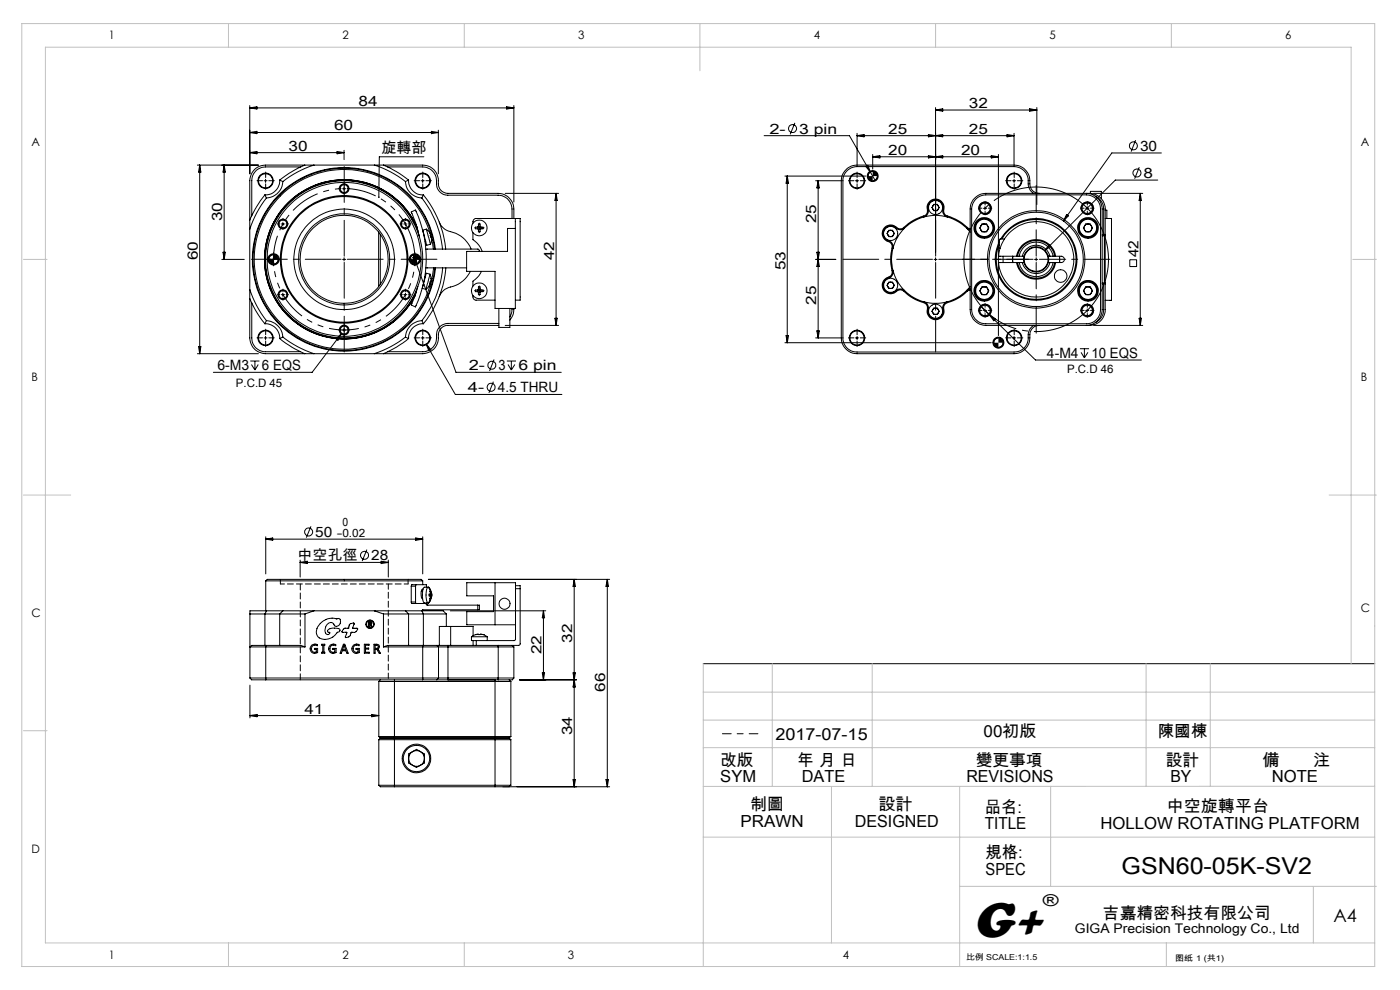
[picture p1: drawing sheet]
<svg xmlns="http://www.w3.org/2000/svg" width="297mm" height="210mm" viewBox="0 0 297 210" stroke-linecap="round" stroke-linejoin="round" font-family="sans-serif">
<g fill="none" stroke="#000" stroke-width=".21">
<path d="M41.9 35h12.9M42.4 35l.2 1.5h-.5zM42.4 35v40M47.6 35v20M47.6 35l.2 1.5h-.5zM53 22.4v14.5M53 22.9l1.5-.3v.5zM53 28.1l1.5-.2v.5zM53 28.1h40M53 22.9h56M53 32.4h20M53 32.4l1.5-.3v.5z"/>
<path d="M56 38.3h.7M56.3 38v.7M59.3 38.2a3 3 0 0 1-3.1 3.1M59.3 38.2l.7 .3M60 38.5a3.7 3.7 0 0 1-3.5 3.5M63.8 35.4h-7.5a2.88 2.88 0 0 0-2.9 2.9v7.5M64.7 35a22.5 22.5 0 0 0-5.4 3.2M66.6 35a20.7 20.7 0 0 0-6.6 3.5M71.5 32.1l1.5 .3-1.5 .2zM73 39.7v.6M73 31.9v2M79.4 35a20.7 20.7 0 0 1 6.6 3.5"/>
<path d="M81.4 35a22.5 22.5 0 0 1 5.3 3.2M82.2 35.4h7.5a3 3 0 0 1 2.9 3.6 2.41 2.41 0 0 0 2.4 2.4h10.7a2.93 2.93 0 0 1 2.9 2.9v2M86 38.5a3.7 3.7 0 0 0 3.5 3.5M86.7 38.2a3 3 0 0 0 3.1 3.1M86.7 38.2l-.7 .3M89.3 38.3h.7M89.7 38v.7M89.9 33.3h-9.4l-.1 8.5M91.5 27.9l1.5 .2-1.5 .3zM93 27.6v9.3M107.5 22.6l1.5 .3-1.5 .2zM109 22.4v20.5"/>
<path d="M162.1 28.8h18.1l4.4 7.7M166.5 37.4h17.2M167 37.4v35.3M167 37.4l.3 1.5h-.5zM168.6 26.1l-1 2.4M173 38.3h5.5M173.6 38.3v33.4M173.6 38.3l.2 1.6h-.5zM178.5 38.3v33.4M181.5 38.3h.6M181.8 38v.7M181.8 35a3.4 3.4 0 0 0-3.3 3.3"/>
<path d="M181.8 35h33.3M181.8 28.3v6.7M181.8 28.8h33.3M181.8 28.8l1.5-.3v.5zM183.7 35.3l.4-.2 .5 1.4zM184.6 36.5l1 1.7M185.1 33.3h26.7M185.1 32.8v3.1M185.1 33.3l1.6-.3v.5zM185.1 36.4h-.1a1.05 1.05 0 0 0-.8 1M186.1 37.4v.1a.97 .97 0 0 1-1 .8M197 28.5l3 .5v-.5l-3 .5z"/>
<path d="M197 33v.5l3-.5v.5zM198.5 22.8v30.7M198.5 23.3l1.5-.2v.5zM198.5 23.3h21.5M210.3 33l1.5 .3-1.5 .2zM211.8 32.8v38.4M213.6 28.5l1.5 .3-1.5 .2zM214.8 38.3h.7M215.1 38v.7M215.1 35a3.6 3.6 0 0 1 3.4 4.4 1.95 1.95 0 0 0 2 1.6M215.1 28.3v6.7M218.4 23.1l1.6 .2-1.6 .3z"/>
<path d="M220 22.8v20.6M240.9 29.7l-.9 2.5M241.7 35.5l-1 2.4M245.6 38.2h-9l-14.9 14.9M246.4 32.4h-10.5l-10.3 14.5M47.1 55h4.7M47.3 53.5h.5l-.2 1.5zM56.2 41.3a22.9 22.9 0 0 0-3.2 5.4M56.2 41.3l.3 .7M56.5 42a21.8 21.8 0 0 0-3.5 6.6M57.7 55h.6M58 54.7v.6"/>
<path d="M58 54h-.1a.91 .91 0 0 0-.9 1M59 55a1.02 1.02 0 0 1-1 1M59.7 47.5h.7M60 47.2v.7M72.7 55h.6M72.7 40h.6M73 54.7v.6M80.3 49.2v11.6M80.7 49.7v10.7M85.7 47.5h.6M86 47.2v.7M87.6 54.6l.5-.1 .2 1.4z"/>
<path d="M87.7 55h.6M87.7 54.1l.6 1.8M87.7 54.1l.7 1.3-.5 .2zM88 54.7v.6M88 54a1.02 1.02 0 0 0-1 1M88.3 55.9l8.4 23.1h22.4M88.4 48.1a16.9 16.9 0 0 0-24.1-7.6 16.9 16.9 0 0 0-4.6 24.9 16.9 16.9 0 0 0 25.2 1.5M88.5 48.3a16.9 16.9 0 0 0-24.1-7.8 16.9 16.9 0 0 0-4.7 24.9 16.9 16.9 0 0 0 25.2 1.5M88.7 49a16.8 16.8 0 0 0-25.5-7.6 16.8 16.8 0 0 0-.8 26.7 16.8 16.8 0 0 0 25.9-6.2M88.9 49.9h.1M89 50.2l-.2-.5a16.9 16.9 0 0 0-1.6-4.7l.9-.5a24.1 24.1 0 0 1 0 20.6l-.9-.4 1.5-4M89 55l-.1 .4a.88 .88 0 0 1-.9 .6"/>
<path d="M89.5 42a20.7 20.7 0 0 1 4.4 10.8M89.8 41.3a21.2 21.2 0 0 1 4.7 11.5M89.8 41.3l-.3 .7M89.9 49.6h.1M90.1 58.7l.1 .1M90.3 51.3h-.1M90.3 56.8h8.7M90.3 52.8h11.2l.2 .5M90.5 48.6l.6 .7M90.5 48.6l-.8 .2 .8 3v.2l.8-.2M90.5 48.6l.8 3.2M91.1 49.3h.1"/>
<path d="M91.1 49.3l.3 .6M91.2 58.2l.2 .9M91.2 58.2l-.8-.2-.8 3.2 .7 .2M91.2 58.2l-.9 3.2M91.3 49.7a19.1 19.1 0 0 0-30.3-9.5 19.1 19.1 0 0 0 3 31.6 19.1 19.1 0 0 0 28-15M91.4 49.9l-.1 .3 .2 .1M91.4 49.9l.1 .4M91.4 59.1h.1M91.4 59.1v.6h-.1l-.1 .3 .1 .1-.3 .6M91.5 50.3v.6M91.5 50.5l.4 2.3M91.5 50.9l-.2 .9"/>
<path d="M91.5 50.9h.1M92.2 52.8a19.3 19.3 0 0 0-29.6-14.1 19.3 19.3 0 0 0 .3 32.8 19.3 19.3 0 0 0 29.4-14.7M92.4 52.8a19.5 19.5 0 0 0-29.8-14.2 19.5 19.5 0 0 0 .3 33 19.5 19.5 0 0 0 29.5-14.8M93.2 47.1a3.6 3.6 0 0 0 2.9 2.2 5.8 5.8 0 0 1 3.8 3.5M93.9 56.8a21 21 0 0 1-4.4 11.2M94.6 56.8a21.3 21.3 0 0 1-4.8 11.9M99.8 57.6a6.2 6.2 0 0 1-4.6 3.4l-1.1 .6-.9 1.3M100.3 49.3v1.5l1.3 1.2 .7 1.3M101.4 48.4h.6M101.4 48.1v.4M101.5 47.5a.32 .32 0 0 1 .4 .1 .32 .32 0 0 1-.1 .4l.2 .1a.35 .35 0 0 1 .3 0 .35 .35 0 0 1 .2 .4 .46 .46 0 0 0-.6 .1 .46 .46 0 0 0-.1 .6 .28 .28 0 0 1-.3-.1 .28 .28 0 0 1 0-.4l-.1-.1a.35 .35 0 0 1-.4 0 .35 .35 0 0 1-.1-.4 .48 .48 0 0 0 .5-.1 .48 .48 0 0 0 .1-.6zM101.5 48h.3"/>
<path d="M101.5 48.7h.3M101.7 48v.7M102 48.1v.4M102.1 57.6l-.5 .9-1.3 1.1v1.1M107.2 41h11.3M109 46.3h.3M109 46.3h-8a.78 .78 0 0 0-.7 1M109 46.3a7.2 7.2 0 0 0-.2-3.2 3.3 3.3 0 0 0-3.1-2.1h-10.7a2.16 2.16 0 0 1-2-2.7 3.3 3.3 0 0 0-3.3-3.3h-33.4a3.3 3.3 0 0 0-3.3 3.3v33.4a3.4 3.4 0 0 0 3.3 3.3h33.4a3.4 3.4 0 0 0 3.3-4 2.04 2.04 0 0 1 2-2h10.8M109.3 46.3v19.1h-4.3v-7.8h-6v-4.3h8.7v-4.8h1.6M109.3 46.3h1v17.4h-1M118 41v28M118 41l.2 1.5h-.5z"/>
<path d="M173 55h4.3M173.3 53.5h.5l-.2 1.5zM173.6 55l.2 1.5h-.5zM188.6 48.9h.7l.4 .6-.4 .7h-.7l-.4-.7zM188.6 59.9h.7l.4 .6-.4 .7h-.7l-.4-.7zM189.4 57.4a1.41 1.41 0 0 1-1.2 1.7 1.62 1.62 0 0 0-.5 2.5 1.62 1.62 0 0 0 2.6-.1l.9-.2 .7 .4M189.4 52.7a8.8 8.8 0 0 0 0 4.7M189.4 57.4a9.4 9.4 0 0 0 2.5 4.3M191.9 48.4a1.39 1.39 0 0 1-2.1-.2 1.62 1.62 0 0 0-2.4 .8 1.62 1.62 0 0 0 1.3 2.1l.6 .6 .1 1M191.9 48.4a9.9 9.9 0 0 0-2.5 4.3M196 46a10.1 10.1 0 0 0-4.1 2.4M196 46a1.44 1.44 0 0 0 .9-1.9 1.61 1.61 0 0 1 1.9-1.7 1.61 1.61 0 0 1 1.2 2.3l.3 .9 .7 .4"/>
<path d="M196 46a9.1 9.1 0 0 1 5 0M198.1 43.3h.8l.3 .7-.3 .7h-.8l-.4-.7zM198.2 55h.6M198.5 54.7v.6M201 46a10.1 10.1 0 0 1 4 2.4M205 48.4l.8 .3M205 48.4l.8 .8M205.8 48.5h-.3a12.5 12.5 0 0 0-4.9-2.9 1.7 1.7 0 0 1-.3-1.8 1.83 1.83 0 0 0-2.3-1.5 1.83 1.83 0 0 0-1.3 2.4 1.25 1.25 0 0 1-1.3 1.3 11.8 11.8 0 0 0-4 2.5 1.7 1.7 0 0 1-1.7-.6 1.81 1.81 0 0 0-2.5 1.1 1.81 1.81 0 0 0 1.5 2.3 1.39 1.39 0 0 1 .4 1.9 16.2 16.2 0 0 0 .1 4.9l-.2 .3a2.97 2.97 0 0 0-1.8 1.7 1.81 1.81 0 0 0 1 2 1.81 1.81 0 0 0 2.2-.4 1.4 1.4 0 0 1 1.8 .5 11.6 11.6 0 0 0 4.1 2.2 1.7 1.7 0 0 1 .4 1.8 1.83 1.83 0 0 0 2.2 1.6 1.83 1.83 0 0 0 1.3-2.4 1.29 1.29 0 0 1 1.4-1.4 11 11 0 0 0 3.9-2.4l.3-.1M206.5 42.3l1.4-1 1.2-.3h22a3.3 3.3 0 0 1 3.4 3.3v21.4a3.3 3.3 0 0 1-3.4 3.3h-22a3.4 3.4 0 0 1-3.3-3.3v-21.4l.1-.8zM206.9 42.4l1-.8 1.2-.3h21.4a3 3 0 0 1 3 3v21.4a3 3 0 0 1-3 3h-21.4a3.1 3.1 0 0 1-3-3v-21.4l.3-1.2zM207.7 44.5a1.33 1.33 0 0 1 1.2-1.6 1.33 1.33 0 0 1 1.4 1.4 1.33 1.33 0 0 1-1.7 1.2M208.3 47.5h1l.5 .9-.5 .8h-1l-.4-.8z"/>
<path d="M208.6 44.2h.7M209 43.8v.7M212.3 50.7a8.7 8.7 0 0 1 14.9-.1 8.7 8.7 0 0 1-6.9 13.1 8.7 8.7 0 0 1-8.4-12.3l.1-.1M212.5 50.7a8.5 8.5 0 0 1 14.5-.2 8.5 8.5 0 0 1-6.5 13 8.5 8.5 0 0 1-8.5-11.7M212.8 54.4v1.3M213.1 50.7h-.9l-.2 .1v1.9h.2M214.8 54.4v1.3M214.8 55.7v-1.3v1.3M215.7 55.7a4.2 4.2 0 0 0 4.1 3.5 4.2 4.2 0 0 0 4.1-3.5M215.7 54.4a4.2 4.2 0 0 1 4.1-3.6 4.2 4.2 0 0 1 4.1 3.6M215.9 55.7a4 4 0 0 0 3.9 3.3 4 4 0 0 0 4-3.3M215.9 54.4a4 4 0 0 1 3.9-3.4 4 4 0 0 1 4 3.4"/>
<path d="M216.2 55.7a3.7 3.7 0 0 0 3.6 3 3.7 3.7 0 0 0 3.6-3M216.2 54.4a3.7 3.7 0 0 1 3.6-3 3.7 3.7 0 0 1 3.6 3M216.9 55.7a3 3 0 0 0 2.9 2.3 3 3 0 0 0 2.9-2.3M216.9 54.4a3 3 0 0 1 2.9-2.4 3 3 0 0 1 2.9 2.4M217.2 54.4h-5.3a6.1 6.1 0 0 1 1.7-4.4 8 8 0 0 1 12.7 .3 8 8 0 0 1-3.7 12.2 8 8 0 0 1-10.8-6.8h5.4M217.2 55.7a2.67 2.67 0 0 0 2.6 2 2.67 2.67 0 0 0 2.6-2M217.2 54.4a2.65 2.65 0 0 1 2.6-2.1 2.65 2.65 0 0 1 2.6 2.1M217.2 54.4v1.3M219.3 41a2.87 2.87 0 0 1-1.2-3.1 3.1 3.1 0 0 0-3-2.6h-33.3a3 3 0 0 0-3 3v33.4a2.93 2.93 0 0 0 3 3h33.3a3 3 0 0 0 3-3.7l.3-1.1 .9-.9M219.5 55h.6M219.8 54.7v.6M222.4 54.4h2.7a.67 .67 0 0 1 .7 .6 .67 .67 0 0 1-.7 .7h-2.7"/>
<path d="M222.4 54.4v1.3M222.6 51.9l.3 .3-1.2 .9zM224.8 54.4v1.3M226.3 45.5l.4 .3-1.1 1.1zM229.4 44.5a1.33 1.33 0 0 1 1.2-1.6 1.33 1.33 0 0 1 1.4 1.4 1.33 1.33 0 0 1-1.7 1.2M230.3 44.2h.7M230.3 47.5h1l.5 .9-.5 .8h-1l-.5-.8zM230.5 41a3.4 3.4 0 0 1 3.3 3.3v21.4a3.4 3.4 0 0 1-3.3 3.3M230.6 43.8v.7M231.3 41v-.4h2.3v1.5M232 41h10.4M232.4 41.6a2.97 2.97 0 0 1 1.7 2.7v5.5"/>
<path d="M233.8 49.8h.3M233.8 50h.5M234.1 49.8l.2 .2M234.3 50h.1M234.3 50v10M234.5 46.3h1.3v17.4h-1.3M234.5 44.6h.3v1.7M234.5 49.8l-.2 .2M239.7 55.1h1.4v1.4h-1.4zM241.9 41v28M241.9 41l.2 1.5h-.4zM41.9 75h12.9"/>
<path d="M42.1 73.5h.5l-.2 1.5zM53 61.4a21.8 21.8 0 0 0 3.5 6.6M53 63.4a21.1 21.1 0 0 0 3.2 5.3M53.1 76.6h1.9M53.3 77.3l.8 1.2M53.4 64.2v7.5a2.88 2.88 0 0 0 2.9 2.9h7.5M54.1 76.6v1.9M54.8 77.3l-.7 1.2M56 71.7h.7M56.2 68.7a3 3 0 0 1 3.1 3.1M56.3 71.4v.6M56.5 68a3.7 3.7 0 0 1 3.5 3.5"/>
<path d="M56.5 68l-.3 .7M59.3 71.8a21.1 21.1 0 0 0 5.4 3.2M59.7 62.5h.7M60 62.2v.7M60 71.5a21.8 21.8 0 0 0 6.6 3.5M60 71.5l-.7 .3M71.3 71.9l1.1-1.1-.7 1.4zM72.4 70.8l-6.2 8.2h-20.9M72.7 70h.6M73 69.7v.6M85.7 62.5h.6M86 62.2v.7"/>
<path d="M86 71.5a21.8 21.8 0 0 1-6.6 3.5M86 71.5l.7 .3M86.7 71.8a21.1 21.1 0 0 1-5.3 3.2M88.1 62.8l-1.8 2.7-1.4 1.4M88.1 62.6l-1.2 2.1-2 2.2M89.3 71.7h.7M89.5 68a3.7 3.7 0 0 0-3.5 3.5M89.5 68l.3 .7M89.7 71.4v.6M89.8 60.4h.1M89.8 68.7a3 3 0 0 0-3.1 3.1M90.4 73l6.2 10.7h22.6"/>
<path d="M90.4 73l1 1.1-.5 .3zM91 60.7l-.7 .7M91 60.7h.1M100.3 62.7a.73 .73 0 0 0 .7 1h4M101.4 61.7h.6M101.4 61.5v.4M101.5 60.8a.32 .32 0 0 1 .4 .2 .32 .32 0 0 1-.1 .4l.2 .1a.35 .35 0 0 1 .3 0 .35 .35 0 0 1 .2 .3v.1a.46 .46 0 0 0-.6 0 .46 .46 0 0 0-.1 .6 .3 .3 0 0 1-.3-.1 .3 .3 0 0 1 0-.4l-.1-.1a.35 .35 0 0 1-.4 0 .35 .35 0 0 1-.1-.3v-.1a.48 .48 0 0 0 .5-.1 .48 .48 0 0 0 .1-.6zM101.5 61.3h.3M101.5 62h.3M101.7 61.3v.7M102 61.5v.4M104.8 76.3l-.9 2.4"/>
<path d="M105.8 65.4v4.1h2.4v-4.1M105.8 68.6h-10.8a2.51 2.51 0 0 0-2.4 3.1 2.88 2.88 0 0 1-2.9 2.9h-7.5M107.2 69h11.3M107.5 76.6h2M107.8 77.3l.7 1.2M108.5 76.6v1.9M108.6 65.4l-.1 1.1-.3 .7M109 65.4l-.1 1.2-.7 1.3M109.2 77.3l-.7 1.2M117.7 67.5h.5l-.2 1.5zM166.5 72.7h43.8M166.8 71.2h.5l-.3 1.5z"/>
<path d="M173 71.7h5.5M173.3 70.2h.5l-.2 1.5zM181.5 71.7h.6M181.8 71.4v.6M191.9 61.7a9.6 9.6 0 0 0 4.1 2.3M196 64a1.4 1.4 0 0 1 .9 1.9 1.62 1.62 0 0 0 1.9 1.7 1.62 1.62 0 0 0 1.2-2.2l.3-1 .7-.4M196 64a10 10 0 0 0 5 0M198.1 65.4h.8l.3 .6-.3 .7h-.8l-.4-.7zM205 61.7a9.6 9.6 0 0 1-4 2.3M205.8 61.3l-.8 .4M205.8 60.8l-.8 .9M207.7 66.2a1.34 1.34 0 0 1 1.2-1.7 1.34 1.34 0 0 1 1.4 1.5 1.34 1.34 0 0 1-1.7 1.2"/>
<path d="M208 64.9l11.7 11.5h22.4M208.3 60.8h1l.5 .9-.5 .8h-1l-.4-.8zM208.6 65.9h.7M209 65.5v.7M209.9 66.8l1.3 .9-.4 .3zM211.8 71.7h-.1a.97 .97 0 0 0-.9 1M212.8 72.7a1.02 1.02 0 0 1-1 1M214.8 71.7h.7M215.1 71.4v.6M220.5 69a2.1 2.1 0 0 0-2 2.7 3.4 3.4 0 0 1-3.4 3.3h-33.3a3.4 3.4 0 0 1-3.3-3.3M229.1 74h1.9M229.3 74.7l.7 1.2"/>
<path d="M229.4 66.2a1.34 1.34 0 0 1 1.2-1.7 1.34 1.34 0 0 1 1.4 1.5 1.34 1.34 0 0 1-1.7 1.2M230 74v1.9M230.3 65.9h.7M230.3 60.8h1l.5 .9-.5 .8h-1l-.5-.8zM230.6 65.5v.7M230.8 74.7l-.8 1.2M232 69h10.4M233.8 60.2h.3M233.8 60h.5M234.1 60.2v5.5a2.97 2.97 0 0 1-1.7 2.7M234.3 60h.1M234.3 60l.2 .2"/>
<path d="M234.3 60l-.2 .2M241.7 67.5h.4l-.2 1.5zM104.7 81l-1 2.4M56.4 113.9v7.8M56.4 114.4h33.3M56.4 114.4l1.5-.3v.5zM63.7 118.8v3.6M63.7 119.3h18.7M63.7 119.3l1.5-.2v.4zM66 111.6l-1 2.4M77.8 116.6l-1 2.4M80.9 119.1l1.5 .2-1.5 .2z"/>
<path d="M82.4 118.8v3.6M88.2 114.1l1.5 .3-1.5 .2zM89.7 113.9v7.8M53 130.2h3.2M56.2 130.2h3.1M56.2 130.2v6.7M56.4 136.9h-1.6a2.09 2.09 0 0 0-1.8 .3h11.7M56.4 136.9h7.4l.9 .3M56.4 123.2h33.3M56.4 123.2l.3-.3h32.7l.3 .3M56.4 123.2v6.4M56.4 136.9v7.3"/>
<path d="M56.6 129.6h3.4M56.6 129.6h-3.6v14.2M56.6 129.6l-.4 .6M59.3 130.2h5.4M59.3 130.2v6.7M59.5 122.9v1M60 129.6h6.6M60 129.6l-.7 .6M64.7 130.2v7M66.1 136.8l.7-.2 .5 .1v.3a.76 .76 0 0 0-1.2 .4 .76 .76 0 0 0 1 .9v-.5h-.4v-.3h.7v.9a1.01 1.01 0 0 1-1.4-.2 1.01 1.01 0 0 1 .1-1.4zM66.6 129.6h12.8M66.6 129.6l-1.9 .6"/>
<path d="M67.9 132.2a3.6 3.6 0 0 1 3.6-.9l.3-.1a.92 .92 0 0 1 .4 1 .92 .92 0 0 1-.9 .7l-.3-.2a.9 .9 0 0 0-.9-.7 .9 .9 0 0 0-.9 .7 1.21 1.21 0 0 0 .3 1.9l.3-.1 .2-.3a.34 .34 0 0 1-.5-.4 2.19 2.19 0 0 1 2.6-.3 .6 .6 0 0 1-.6 .7 2.79 2.79 0 0 1-4 .9 2.03 2.03 0 0 1 .4-2.9zM68.3 136.7h.6v.2h-.2v1.5h.2v.2h-.6v-.2h.2v-1.5h-.2zM70.1 136.8l.9-.1h.2v.3a.76 .76 0 0 0-1.2 .4 .76 .76 0 0 0 1 .9v-.5h-.4v-.3h.7v.9a1.01 1.01 0 0 1-1.4-.2 1.01 1.01 0 0 1 .2-1.4zM72.8 136.7h.3l.8 1.9h-.3l-.2-.6h-.8l-.2 .6h-.3zM73 136.9l.3 .9h-.6zM73 136.9h.1M73.8 133.3a.87 .87 0 0 0-1.2 .8l1 .1-.4 .9a.85 .85 0 0 0 1.1-.3l.2-.5M73.8 133.3l.2-.3a.77 .77 0 0 1 1.1-.8l-.3 1.1h1a.88 .88 0 0 1-1.1 .8l-.2 .1M73.8 133.3h.1M74.5 134.2v.1M75 136.8l1-.1h.2v.3a.76 .76 0 0 0-1.3 .4 .76 .76 0 0 0 1.1 .9v-.5h-.5v-.3h.7v.9a1.01 1.01 0 0 1-1.4-.2 1.01 1.01 0 0 1 .2-1.4zM77.3 136.7h1v.2h-.8v.6h.7v.2h-.7v.7h.8v.2h-1z"/>
<path d="M78.1 131.8l.8 .2v.3l-.3 .2 .4 .5h-.3l-.3-.5-.1 .5h-.2zM78.3 132l.4 .1v.2l-.4 .1zM79.3 136.7h.6a.51 .51 0 0 1 .5 .2 .51 .51 0 0 1 0 .6l-.3 .2 .6 .9h-.3l-.5-.8h-.3v.8h-.3zM79.4 129.6h6.6M79.4 129.6l2 .6M79.6 136.9h.3a.34 .34 0 0 1 .4 .3 .34 .34 0 0 1-.4 .3h-.3zM80.1 137.7h.1M81.4 130.2h5.3M81.4 137.2h11.6M81.4 130.2v7M86 129.6h3.5M86 129.6l.7 .6"/>
<path d="M86.7 130.2h3.1M86.7 130.2v6.7M87.2 127.7l.1 .3h1M87.2 124.3h1M87.2 127.7h1M87.2 124.3v3.4M88.2 127.7l.1 .3M88.2 124.3v3.4M88.3 124l-.1 .3M88.3 124h2.2v.6M88.3 128h2M88.3 124h-1l-.1 .3"/>
<path d="M89.4 125.4h.2M89.5 129.6h4.5l.7 .6M89.5 129.6l.3 .6M89.6 129.4h.1M89.6 127h.1M89.7 136.9h-7.4l-.9 .3M89.7 136.9h2.9M89.7 123.2v.8M89.7 129.4v.2M89.7 136.9v7.3M89.7 129.4h11.7M89.7 125a1.68 1.68 0 0 0-.1 2"/>
<path d="M89.8 130.2h4.9M89.8 130.2v6.7M90.3 128l.4 .4h10.7M90.3 128h.2M90.5 128v.2l.3 .2M90.5 127.9v.1M90.9 122.9h38.4M91.1 124.7l.4 .8v.5M91.2 125.1l-.3-.5h-.9a3.3 3.3 0 0 0-.3 2.7l.3 .6h.9l.3-.6M91.2 127l.1 .1M91.3 126h-.3v.4h.3M91.3 126.4v.2"/>
<path d="M91.3 126.4h.1M91.3 126h.1M91.3 125.4l.1 .4M91.3 125.4v.4M91.3 125.8v.2M91.3 126.6v.5M91.3 125.4h-.1M91.3 126.6h.1M91.3 125.8h.1M91.4 125.8v.2M91.4 126.6l-.1 .5M91.4 126h.1"/>
<path d="M91.4 126.4v.2M91.4 126.4h.1M91.5 126l-.2-.7a.56 .56 0 0 0-.6-.7l-.2 .5-.1 1.1a1.81 1.81 0 0 0 .4 1.7l.4-.4 .3-1.1M91.5 126v.4M91.5 126.4v.6l-.4 .8M91.5 126h.1M91.5 126.4h.1M92.6 136.9h2.4M92.6 136.9l.4 .3M93 137.2h16M93 137.2v6.6M94.7 130.2v2.7"/>
<path d="M95 136.9h10.7M95 136.9v7.3M95.5 129.6h20.3M95.6 132.9h-2.4v4M95.6 132.9h4.8v2M95.6 132.9v4M100 135.1v.8h.4M100 135.1h3.4M100.4 135.9h.6M100.4 135.9v1M100.9 134.6l-.9 .5M100.9 134.6h.1"/>
<path d="M100.9 134.6h1.6M101 135.9v1M101.4 128.4h.3v1h-.3M101.4 128.4v1M102.5 134.6l.9 .5M102.5 134.6h.1M103.4 135.1v.8M105 123.6v8.9M105.7 136.9h2.9M105.7 136.9v7.3M108.6 136.9l.4 .3M109 137.2v6.6"/>
<path d="M109.4 132.5h-10.4v-2.8h5.7v-3.3h-5.7v-2.8h10.4l-.1 12.2-8.3 .1M109.4 124.2h.9v.7M109.4 124.9h.9M110.3 124.9v11.8l-.3 .2h-1.4M115.3 129.6v14.6M115.3 129.6l.2 1.4h-.5zM121.8 122.9v44M121.8 122.9l.3 1.5h-.5zM128.8 122.9l.3 1.5h-.5zM128.8 122.9v44M53 143.8h40M53 143.8l.4 .4h3"/>
<path d="M53 151.8l1.5-.3v.5zM53 145.3v7M53 151.8h27.4M56.4 144.2h33.3M78.8 151.5l1.6 .3-1.6 .2zM80.4 156.9h28M80.4 144.6h28M80.4 156.2h28M80.4 144.6v11.6M80.4 156.9v9.7M80.4 156.2l.3 .4M80.7 156.6h27.3"/>
<path d="M80.7 156.6l-.3 .3M80.7 144.2l-.3 .4M83.7 144.2v22.7M86.7 159.9l1.7-.9 1.6 .9v1.9l-1.7 1-1.6-1zM89.7 144.2h3M92.7 144.2h2.3M93 143.8h16M93 143.8l-.3 .4M95 144.2h10.7M105 144.2v22.7M108 156.6l.4 .3M108 144.2l.4 .4"/>
<path d="M108.4 144.6v11.6M108.4 156.9v9.7M108.4 156.2l-.4 .4M109 143.8l-.3 .4h-3M110.2 144.2h12.1M115 142.7h.5l-.2 1.5zM121.6 142.7h.5l-.3 1.5zM121.8 144.2l.3 1.5h-.5zM149.2 140.8h142.4M80.4 166.6h28M80.4 166.6a1.84 1.84 0 0 0 1.7 .3h1.6M83.7 166.9h21.3"/>
<path d="M106.7 166.9h22.6M108.4 166.6a1.96 1.96 0 0 1-1.8 .3h-1.6M121.6 165.4h.5l-.3 1.5zM128.6 165.4h.5l-.3 1.5z"/>
<circle cx="56.3" cy="38.4" r="1.51"/>
<circle cx="56.3" cy="38.3" r="1.63"/>
<circle cx="89.7" cy="38.4" r="1.5"/>
<circle cx="89.7" cy="38.3" r="1.63"/>
<circle cx="168.1" cy="27.3" r=".85"/>
<circle cx="181.8" cy="38.4" r="1.5"/>
<circle cx="181.8" cy="38.4" r="1.65"/>
<circle cx="185.1" cy="37.3" r="1.17"/>
<circle cx="185.1" cy="37.4" r="1"/>
<circle cx="215.1" cy="38.4" r="1.5"/>
<circle cx="215.1" cy="38.4" r="1.65"/>
<circle cx="240.5" cy="30.9" r=".85"/>
<circle cx="241.2" cy="36.7" r=".85"/>
<circle cx="58" cy="55" r=".99"/>
<circle cx="58" cy="55" r="1.21"/>
<circle cx="60" cy="47.5" r="1.03"/>
<circle cx="60" cy="47.5" r=".84"/>
<circle cx="73" cy="55" r="10.7"/>
<circle cx="73" cy="55" r="9.3"/>
<circle cx="73" cy="55" r="13.5"/>
<circle cx="73" cy="55" r="16.7"/>
<circle cx="73" cy="55" r="9.7"/>
<circle cx="73" cy="55" r="13.3"/>
<circle cx="73" cy="40" r=".83"/>
<circle cx="73" cy="40" r="1.04"/>
<circle cx="73" cy="55" r="16.3"/>
<circle cx="86" cy="47.5" r=".84"/>
<circle cx="86" cy="47.5" r="1.04"/>
<circle cx="88" cy="55" r="1"/>
<circle cx="88" cy="55" r="1.2"/>
<circle cx="101.7" cy="48.3" r="1.66"/>
<circle cx="188.9" cy="49.5" r=".66"/>
<circle cx="188.9" cy="49.5" r="1.49"/>
<circle cx="198.5" cy="44" r="1.5"/>
<circle cx="198.5" cy="44" r=".66"/>
<circle cx="208.8" cy="48.4" r=".84"/>
<circle cx="208.8" cy="48.4" r="1.83"/>
<circle cx="208.8" cy="48.4" r="2.19"/>
<circle cx="208.8" cy="48.4" r="2.02"/>
<circle cx="209" cy="44.2" r="1.1"/>
<circle cx="209" cy="44.2" r="1.3"/>
<circle cx="219.8" cy="55" r="10.3"/>
<circle cx="219.8" cy="55" r="2.53"/>
<circle cx="219.8" cy="55" r="10"/>
<circle cx="225" cy="58.6" r="1.34"/>
<circle cx="230.6" cy="44.2" r="1.1"/>
<circle cx="230.6" cy="44.2" r="1.3"/>
<circle cx="230.8" cy="48.4" r="2.01"/>
<circle cx="230.8" cy="48.3" r=".83"/>
<circle cx="230.8" cy="48.3" r="1.83"/>
<circle cx="230.8" cy="48.4" r="2.19"/>
<circle cx="56.3" cy="71.7" r="1.5"/>
<circle cx="56.3" cy="71.7" r="1.63"/>
<circle cx="60" cy="62.5" r="1.03"/>
<circle cx="60" cy="62.5" r=".84"/>
<circle cx="73" cy="70" r=".84"/>
<circle cx="73" cy="70" r="1.04"/>
<circle cx="86" cy="62.5" r=".84"/>
<circle cx="86" cy="62.5" r="1.04"/>
<circle cx="89.7" cy="71.7" r="1.49"/>
<circle cx="89.7" cy="71.7" r="1.63"/>
<circle cx="101.7" cy="61.7" r="1.66"/>
<circle cx="104.4" cy="77.5" r=".85"/>
<circle cx="181.8" cy="71.7" r="1.64"/>
<circle cx="181.8" cy="71.7" r="1.5"/>
<circle cx="188.9" cy="60.5" r=".66"/>
<circle cx="189" cy="60.5" r="1.5"/>
<circle cx="198.5" cy="66" r="1.5"/>
<circle cx="198.5" cy="66" r=".67"/>
<circle cx="208.8" cy="61.7" r=".83"/>
<circle cx="208.8" cy="61.7" r="1.83"/>
<circle cx="208.8" cy="61.7" r="2.19"/>
<circle cx="208.8" cy="61.7" r="2.02"/>
<circle cx="209" cy="65.9" r="1.3"/>
<circle cx="209" cy="65.9" r="1.09"/>
<circle cx="211.8" cy="72.7" r="1.16"/>
<circle cx="211.8" cy="72.7" r="1"/>
<circle cx="215.1" cy="71.7" r="1.64"/>
<circle cx="215.1" cy="71.7" r="1.5"/>
<circle cx="230.6" cy="65.9" r="1.3"/>
<circle cx="230.6" cy="65.9" r="1.09"/>
<circle cx="230.8" cy="61.7" r="2.01"/>
<circle cx="230.8" cy="61.7" r=".83"/>
<circle cx="230.8" cy="61.7" r="1.83"/>
<circle cx="230.8" cy="61.7" r="2.19"/>
<circle cx="104.2" cy="82.1" r=".84"/>
<circle cx="65.5" cy="112.8" r=".85"/>
<circle cx="77.3" cy="117.8" r=".85"/>
<circle cx="78.5" cy="132.4" r=".91"/>
<circle cx="78.5" cy="132.4" r=".8"/>
<circle cx="107" cy="128.1" r="1.17"/>
<circle cx="88.4" cy="160.9" r="2.79"/>
<circle cx="88.4" cy="160.9" r="1.67"/>
<circle cx="88.4" cy="160.9" r="3"/>
</g>
<path d="M234.5 50.5a15.3 15.3 0 0 0-25.6-6.2 15.3 15.3 0 0 0 6.8 25.5 15.3 15.3 0 0 0 19.1-18.2l-.3-1.1" fill="none" stroke="#000" stroke-width=".21" stroke-dasharray="30.5 1.3 1.3 1.3" stroke-dashoffset="1.4" stroke-linecap="butt"/>
<path d="M87.4 50.6a15 15 0 0 0-25.1-6.1 15 15 0 0 0 6.6 24.9 15 15 0 0 0 18.7-17.7l-.2-1.1" fill="none" stroke="#000" stroke-width=".21" stroke-dasharray="6.3 1.3 1.3 1.3 1.3 1.3" stroke-dashoffset=".5" stroke-linecap="butt"/>
<path d="M72.4 55h-19M73 54.3v-19M73 55.7v19M73.7 55h19M197.8 55h-19M198.5 54.3v-19M198.5 55.7v19M199.2 55h19" fill="none" stroke="#000" stroke-width=".21" stroke-dasharray="30.5 1.3 1.3 1.3" stroke-dashoffset="22.9"/>
<g fill="none" stroke="#000" stroke-width=".21" stroke-dasharray="30.5 1.3 1.3 1.3">
<path d="M55.7 38.3h-1.2M56.4 37.7v-1.2M56.4 39v1.2M57 38.3h1.2M72.4 40h-.5M73 39.3v-.5M73.7 40h.5M89 38.3h-1.1M89.7 37.7v-1.2M89.7 39v1.2M90.4 38.3h1.1M181.2 38.3h-1.2"/>
<path d="M181.8 37.7v-1.2M181.8 39v1.2M182.5 38.3h1.2M214.5 38.3h-1.2M215.2 37.7v-1.2M215.2 39v1.2M215.8 38.3h1.2M57.4 55h-.8M57.4 55h-.7M58 54.3v-.7M58 55.7v.7M58 54.3v-.6"/>
<path d="M58 55.7v.6M58.7 55h.7M59.4 47.5h-.5M60 46.8v-.5M60 48.2v.5M60.7 47.5h.5M73 40.7v.5M85.3 47.5h-.5M86 46.8v-.5M86 48.2v.5M86.7 47.5h.5M87.4 55h-.8"/>
<path d="M88 54.3v-.7M88 55.7v.7M88.7 55h.7M101 48.3h-.3M101.7 47.7v-.4M101.7 49v.3M102.4 48.3h.3M208.3 44.2h-.8M209 43.5v-.8M209 44.8v.8M209.6 44.2h.8M230 44.2h-.8"/>
<path d="M230.7 43.5v-.8M230.7 44.8v.8M231.3 44.2h.8M55.7 71.7h-1.2M56.4 71v-1.2M56.4 72.3v1.2M57 71.7h1.2M59.4 62.5h-.5M60 61.8v-.5M60 63.2v.5M60.7 62.5h.5M72.4 70h-.5"/>
<path d="M73 69.3v-.5M73 70.7v.5M73.7 70h.5M85.3 62.5h-.5M86 61.8v-.5M86 63.2v.5M86.7 62.5h.5M89 71.7h-1.1M89.7 71v-1.2M89.7 72.3v1.2M90.4 71.7h1.1M101 61.7h-.3"/>
<path d="M101.7 61v-.4M101.7 62.3v.4M102.4 61.7h.3M181.2 71.7h-1.2M181.8 71v-1.2M181.8 72.3v1.2M182.5 71.7h1.2M208.3 65.8h-.8M209 65.2v-.8M209 66.5v.8M209.6 65.8h.8M214.5 71.7h-1.2"/>
<path d="M215.2 71v-1.2M215.2 72.3v1.2M215.8 71.7h1.2M230 65.8h-.8M230.7 65.2v-.8M230.7 66.5v.8M231.3 65.8h.8M86.6 122.9v1"/>
</g>
<path d="M219.2 55h-15M219.8 54.3v-15M219.8 55.7v15M220.5 55h15" fill="none" stroke="#000" stroke-width=".21" stroke-dasharray="30.5 1.3 1.3 1.3" stroke-dashoffset="24.9"/>
<path d="M153.3 155.6h7.5" fill="none" stroke="#000" stroke-width=".21" stroke-dasharray="30.5 1.3 1.3 1.3" stroke-dashoffset="28.6"/>
<path d="M59.5 123.9h27.1" fill="none" stroke="#000" stroke-width=".21" stroke-dasharray="1.3 .6" stroke-dashoffset=".4"/>
<path d="M63.7 123.9v20.3" fill="none" stroke="#000" stroke-width=".21" stroke-dasharray="1.3 .6"/>
<path d="M82.4 123.9v20" fill="none" stroke="#000" stroke-width=".21" stroke-dasharray="1.3 .6" stroke-dashoffset=".2"/>
<g fill="none" stroke="#c0c0c0" stroke-width=".21">
<path d="M4.6 5h287v200h-287zM48.5 5v5M98.5 5v5M148.5 5v10M198.5 5v5M248.5 5v5M5 55h5M287 55h5M5 105h10M282 105h10M5 155h5M149.2 152.7h142.4"/>
<path d="M149.2 146.8h142.4M149.2 140.8v64.2M149.2 158.6h142.4M163.8 140.8v26M185 140.8v26M243.1 140.8v26M256.8 140.8v26M286.6 140.8v-130.8h-277v190h282M149.2 177.6h142.4M176.4 166.8v33.2M203.6 166.8v38.2M222.9 166.8v21.2"/>
<path d="M291.6 166.8h-142.4M203.6 188h88.4M278.6 188v12M48.5 200v5M98.5 200v5M247.4 200v5"/>
</g>
<g fill="#000">
<path d="M80.3 41.7l.2 .1-.1 .2v-.2v.2l-.2-.1z"/>
<path d="M87 55v.2a.97 .97 0 0 0 1 .8v-1zM88 54v1h1a1.02 1.02 0 0 0-1-1zM57 55a.95 .95 0 0 0 1 1v-1zM58 54v1h1a1.02 1.02 0 0 0-1-1z"/>
<path d="M210.8 72.7a1.02 1.02 0 0 0 1 1v-1zM211.8 71.7v1h1a1.02 1.02 0 0 0-1-1zM184.1 37.4v.1a.97 .97 0 0 0 1 .8v-.9zM185.1 36.4v1h1v-.3a.96 .96 0 0 0-1-.7z"/>
</g>
<text font-size="11" x="206.4" y="198.7">G+</text>
<text font-size="4.9" x="237.9" y="185.5">GSN60-05K-SV2</text>
<text font-size="3.9" x="282.9" y="195.5">A4</text>
<g font-size="3.5">
<text x="164.5" y="157">2017-07-15</text>
<text x="208.7" y="156.4">00初版</text>
<text x="245.6" y="156.4">陳國棟</text>
<text x="152.8" y="162.4">改版</text>
<text x="152.8" y="165.9">SYM</text>
<text x="169.1" y="162.4">年 月 日</text>
<text x="170.1" y="165.9">DATE</text>
<text x="205" y="165.9">REVISIONS</text>
<text x="207" y="162.4">變更事項</text>
<text x="247.4" y="162.4">設計</text>
<text x="248.3" y="165.9">BY</text>
<text x="267.8" y="162.4">備</text>
<text x="269.8" y="165.9">NOTE</text>
<text x="278.6" y="162.4">注</text>
<text x="159.1" y="171.9">制圖</text>
<text x="186.4" y="171.9">設計</text>
<text x="208.9" y="172.4">品名:</text>
<text x="247.5" y="172.2">中空旋轉平台</text>
<text x="157.1" y="175.4">PRAWN</text>
<text x="181.3" y="175.4">DESIGNED</text>
<text x="208.9" y="175.9">TITLE</text>
<text x="233.5" y="175.8">HOLLOW ROTATING PLATFORM</text>
<text x="209.1" y="182.1">規格:</text>
<text x="209.1" y="185.6">SPEC</text>
<text x="221.2" y="192.2">®</text>
<text x="234" y="194.8">吉嘉精密科技有限公司</text>
</g>
<text font-size="3.2" x="80.9" y="32.4">旋轉部</text>
<g font-size="3">
<text x="76.1" y="22.4">84</text>
<text x="205.5" y="22.9">32</text>
<text x="70.9" y="27.7">60</text>
<text x="163.2" y="28.3">2-</text>
<text x="169.5" y="28.3">3 pin</text>
<text x="188.4" y="28.3">25</text>
<text x="205.5" y="28.3">25</text>
<text x="61.2" y="31.9">30</text>
<text x="188.4" y="32.8">20</text>
<text x="203.9" y="32.8">20</text>
<text x="241.9" y="32">30</text>
<text x="242.6" y="37.8">8</text>
<text x="47.1" y="46.9" transform="rotate(-90 47.1 46.9)">30</text>
<text x="173.1" y="47.4" transform="rotate(-90 173.1 47.4)">25</text>
<text x="42" y="55.2" transform="rotate(-90 42 55.2)">60</text>
<text x="117.6" y="55.2" transform="rotate(-90 117.6 55.2)">42</text>
<text x="166.6" y="57.4" transform="rotate(-90 166.6 57.4)">53</text>
<text x="241.5" y="54.5" transform="rotate(-90 241.5 54.5)">42</text>
<text x="173.1" y="64.6" transform="rotate(-90 173.1 64.6)">25</text>
<text x="222.1" y="75.9">4-M4</text>
<text x="231.6" y="75.9">10 EQS</text>
<text x="46.1" y="78.5">6-M3</text>
<text x="55.6" y="78.5">6 EQS</text>
<text x="99.3" y="83.2">4-</text>
<text x="99.4" y="78.5">2-</text>
<text x="105.6" y="83.2">4.5 THRU</text>
<text x="105.8" y="78.5">3</text>
<text x="110" y="78.5">6 pin</text>
<text x="66.9" y="113.9">50</text>
<text x="63.1" y="118.9">中空孔徑</text>
<text x="78.7" y="118.9">28</text>
<text x="121.4" y="136.3" transform="rotate(-90 121.4 136.3)">32</text>
<text x="114.9" y="138.8" transform="rotate(-90 114.9 138.8)">22</text>
<text x="128.4" y="146.7" transform="rotate(-90 128.4 146.7)">66</text>
<text x="64.6" y="151.4">41</text>
<text x="121.4" y="156" transform="rotate(-90 121.4 156)">34</text>
</g>
<text font-size="2.8" x="228" y="197.8">GIGA Precision Technology Co., Ltd</text>
<g font-size="2.5">
<text x="23.1" y="8.4">1</text>
<text x="72.7" y="8.4">2</text>
<text x="122.7" y="8.4">3</text>
<text x="172.7" y="8.4">4</text>
<text x="222.7" y="8.4">5</text>
<text x="272.7" y="8.4">6</text>
<text x="6.7" y="30.9">A</text>
<text x="288.7" y="30.9">A</text>
<text x="6.7" y="80.9">B</text>
<text x="50.1" y="82.1">P.C.D 45</text>
<text x="226.4" y="79.1">P.C.D 46</text>
<text x="288.7" y="80.9">B</text>
<text x="6.7" y="130.9">C</text>
<text x="288.7" y="129.9">C</text>
<text x="6.7" y="180.9">D</text>
<text x="23.1" y="203.4">1</text>
<text x="72.7" y="203.4">2</text>
<text x="120.5" y="203.4">3</text>
<text x="178.8" y="203.4">4</text>
</g>
<g font-size="2.4">
<text x="71.4" y="113.9">-0.02</text>
<text x="72.6" y="111.5">0</text>
</g>
<g font-size="1.7">
<text x="204.9" y="203.7">比例 SCALE:1:1.5</text>
<text x="249.3" y="203.8">图纸 1 (共1)</text>
</g>
</svg>
